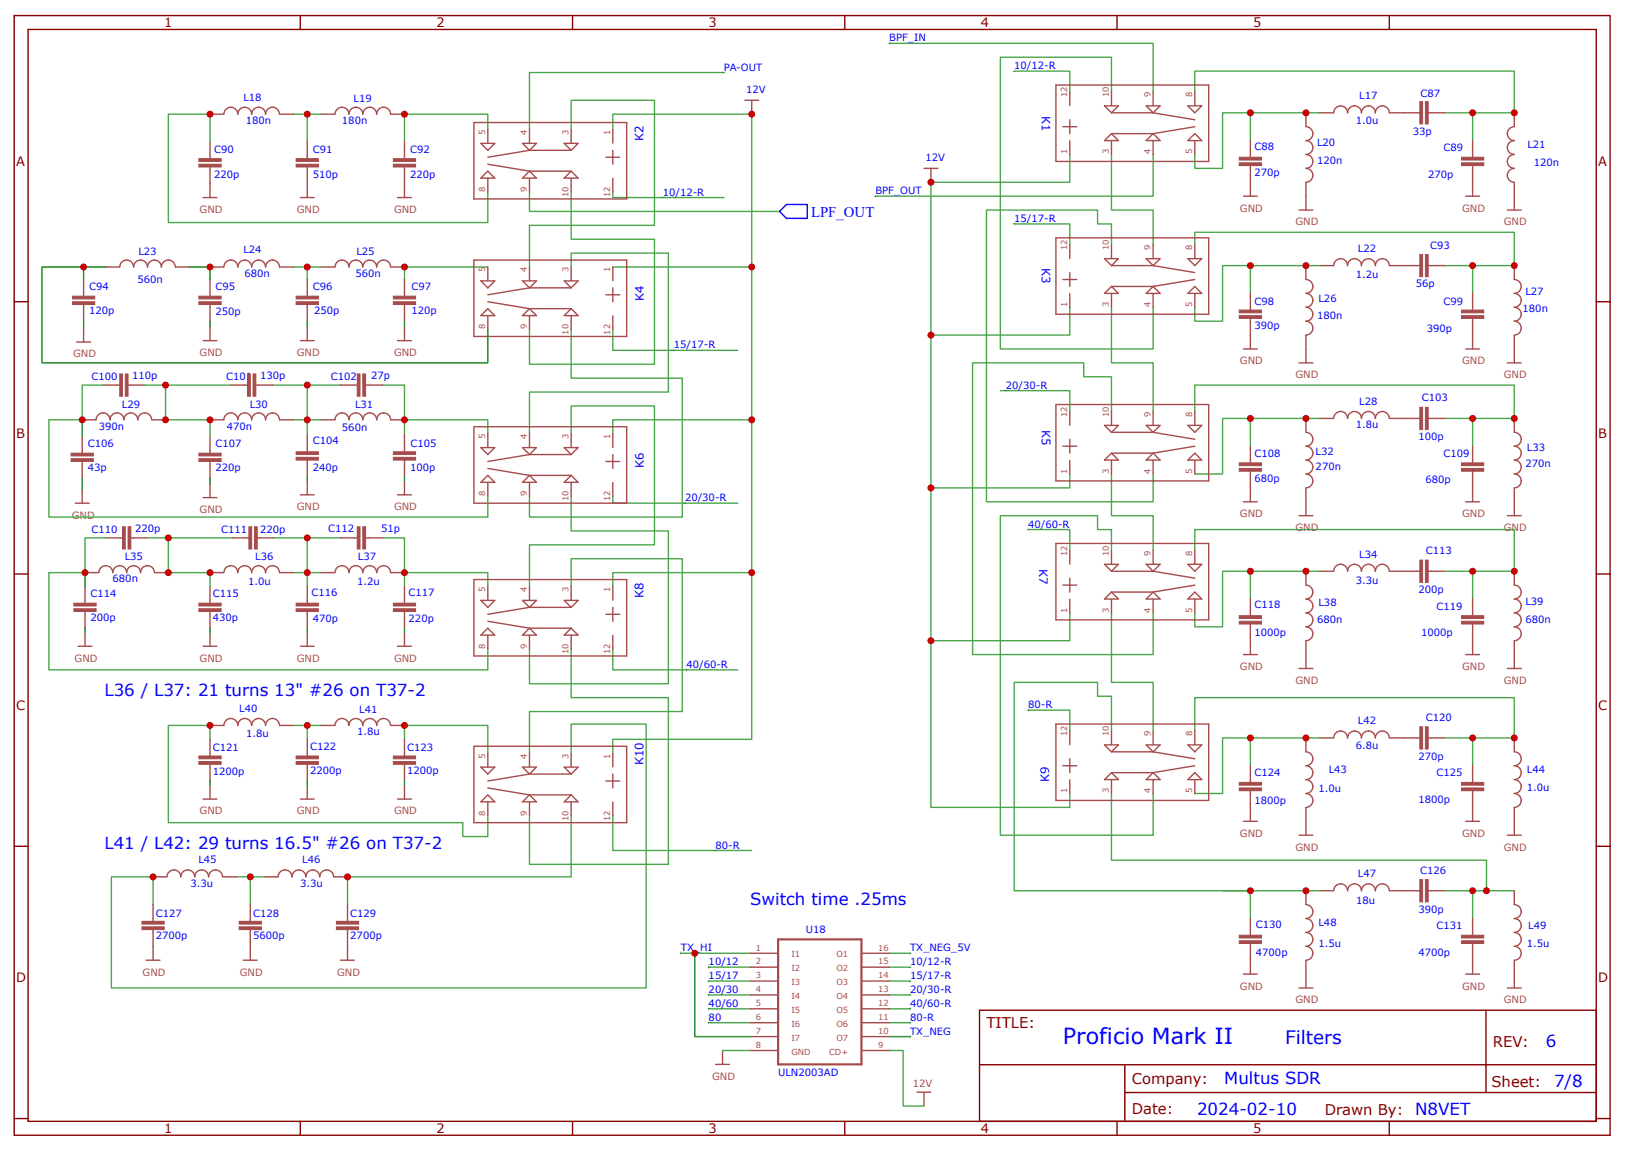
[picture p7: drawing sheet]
<svg xmlns="http://www.w3.org/2000/svg" width="297mm" height="210mm" viewBox="0 0 297 210" stroke-linecap="round" stroke-linejoin="round" font-family="sans-serif">
<g fill="none" stroke="#a54b4b" stroke-width=".25">
<path d="M134.9 18.2h2.5M136.2 18.2v2.5M191.2 15.4h27.7v13.8h-27.7zM193.8 16.7v2.4M200.1 19.2h2.5l-1.3 1.2zM201.3 16.7v2.4M207.6 19.2h2.5l-1.2 1.2zM208.9 16.7v2.4M215.1 19.2h2.6l-1.3 1.2zM216.4 16.7v2.4M36.8 35.8h2.5M38 25.7v3"/>
<path d="M38 30.2v5.6M38 20.7h2.5M40.6 20.7a1.26 1.26 0 0 1 1.2-1.3 1.26 1.26 0 0 1 1.3 1.3 1.26 1.26 0 0 1 1.2-1.3 1.26 1.26 0 0 1 1.3 1.3 1.26 1.26 0 0 1 1.2-1.3 1.26 1.26 0 0 1 1.3 1.3 1.26 1.26 0 0 1 1.3-1.3 1.26 1.26 0 0 1 1.2 1.3M50.7 20.7h2.4M54.4 35.8h2.5M55.6 25.7v3M55.6 30.2v5.6M58.2 20.7h2.4M60.7 20.7a1.26 1.26 0 0 1 1.2-1.3 1.26 1.26 0 0 1 1.3 1.3 1.26 1.26 0 0 1 1.3-1.3 1.26 1.26 0 0 1 1.2 1.3 1.26 1.26 0 0 1 1.3-1.3 1.26 1.26 0 0 1 1.2 1.3 1.26 1.26 0 0 1 1.3-1.3 1.26 1.26 0 0 1 1.2 1.3M70.8 20.7h2.5M72 35.8h2.5M73.3 25.7v3"/>
<path d="M73.3 30.2v5.6M85.8 22.2h27.7v13.8h-27.7zM87.1 26h2.5l-1.2 1.2zM88.4 23.4v2.5M88.4 32.3v2.5M88.4 31l1.2 1.3h-2.5zM88.4 29.7l7.5 1.3M94.6 26h2.6l-1.3 1.2zM95.9 23.4v2.5M95.9 32.3v2.5M95.9 27.2h7.5M95.9 27.2l-7.5 1.3"/>
<path d="M95.9 31l1.3 1.3h-2.6zM95.9 31h7.5M102.2 26h2.5l-1.3 1.2zM103.4 23.4v2.5M103.4 32.3v2.5M103.4 31l1.3 1.3h-2.5zM109.7 28.5h2.6M111 23.4v2.5M111 27.2v2.5M111 32.3v2.5M167.3 30.5h2.6M168.6 30.5v2.5"/>
<path d="M192.5 22.9h2.5M193.8 21.7v2.5M193.8 25.5v2.5M200.1 25.5l1.2-1.3 1.3 1.3zM201.3 25.5v2.5M201.3 24.2h7.6M201.3 20.4h7.6M207.6 25.5l1.3-1.3 1.2 1.3zM208.9 25.5v2.5M208.9 20.4l7.5 1.3M215.1 25.5l1.3-1.3 1.3 1.3zM216.4 25.5v2.5"/>
<path d="M216.4 22.9l-7.5 1.3M225.2 35.5h2.5M226.5 25.5v3M226.5 30v5.5M235.3 38h2.5M236.5 22.9a1.26 1.26 0 0 1 1.3 1.3 1.26 1.26 0 0 1-1.3 1.3 1.26 1.26 0 0 1 1.3 1.2 1.26 1.26 0 0 1-1.3 1.3 1.26 1.26 0 0 1 1.3 1.2 1.26 1.26 0 0 1-1.3 1.3 1.26 1.26 0 0 1 1.3 1.3 1.26 1.26 0 0 1-1.3 1.2M236.5 20.4v2.5M236.5 33v5M239 20.4h2.5M241.6 20.4a1.26 1.26 0 0 1 1.2-1.2 1.26 1.26 0 0 1 1.3 1.2 1.26 1.26 0 0 1 1.2-1.2 1.26 1.26 0 0 1 1.3 1.2 1.26 1.26 0 0 1 1.3-1.2 1.26 1.26 0 0 1 1.2 1.2 1.26 1.26 0 0 1 1.3-1.2 1.26 1.26 0 0 1 1.2 1.2M251.7 20.4h5.5M258.7 20.4h3"/>
<path d="M265.5 35.5h2.5M266.7 25.5v3M266.7 30v5.5M273 38h2.5M274.3 22.9a1.26 1.26 0 0 0-1.3 1.3 1.26 1.26 0 0 0 1.3 1.3 1.26 1.26 0 0 0-1.3 1.2 1.26 1.26 0 0 0 1.3 1.3 1.26 1.26 0 0 0-1.3 1.2 1.26 1.26 0 0 0 1.3 1.3 1.26 1.26 0 0 0-1.3 1.3 1.26 1.26 0 0 0 1.3 1.2M274.3 20.4v2.5M274.3 33v5M15.1 50.6v3M15.1 55.1v3.1M15.1 59.4v2.5M19.2 48.4h2.4M21.7 48.4a1.26 1.26 0 0 1 1.2-1.3 1.26 1.26 0 0 1 1.3 1.3 1.26 1.26 0 0 1 1.3-1.3 1.26 1.26 0 0 1 1.2 1.3 1.26 1.26 0 0 1 1.3-1.3 1.26 1.26 0 0 1 1.2 1.3 1.26 1.26 0 0 1 1.3-1.3 1.26 1.26 0 0 1 1.2 1.3"/>
<path d="M31.8 48.4h2.5M38 50.6v3M38 55.1v3.1M38 59.2v2.5M38 48.4h2.5M40.6 48.4a1.26 1.26 0 0 1 1.2-1.3 1.26 1.26 0 0 1 1.3 1.3 1.26 1.26 0 0 1 1.2-1.3 1.26 1.26 0 0 1 1.3 1.3 1.26 1.26 0 0 1 1.2-1.3 1.26 1.26 0 0 1 1.3 1.3 1.26 1.26 0 0 1 1.3-1.3 1.26 1.26 0 0 1 1.2 1.3M50.7 48.4h2.4M55.6 50.6v3M55.6 55.1v3.1M55.6 59.2v2.5M58.2 48.4h2.4M60.7 48.4a1.26 1.26 0 0 1 1.2-1.3 1.26 1.26 0 0 1 1.3 1.3 1.26 1.26 0 0 1 1.3-1.3 1.26 1.26 0 0 1 1.2 1.3 1.26 1.26 0 0 1 1.3-1.3 1.26 1.26 0 0 1 1.2 1.3 1.26 1.26 0 0 1 1.3-1.3 1.26 1.26 0 0 1 1.2 1.3"/>
<path d="M70.8 48.4h2.5M73.3 50.6v3M73.3 55.1v3.1M73.3 59.2v2.5M85.8 47.1h27.7v13.8h-27.7zM87.1 50.9h2.5l-1.2 1.2zM87.1 57.2l1.3-1.3 1.2 1.3zM88.4 48.4v2.4M88.4 57.2v2.5M88.4 54.6l7.5 1.3M94.6 50.9h2.6l-1.3 1.2zM94.6 57.2l1.3-1.3 1.3 1.3z"/>
<path d="M95.9 48.4v2.4M95.9 57.2v2.5M95.9 52.1h7.5M95.9 52.1l-7.5 1.3M95.9 55.9h7.5M102.2 50.9h2.5l-1.3 1.2zM102.2 57.2l1.2-1.3 1.3 1.3zM103.4 48.4v2.4M103.4 57.2v2.5M109.7 53.4h2.6M111 48.4v2.4M111 52.1v2.5"/>
<path d="M111 57.2v2.5M191.2 43.1h27.7v13.8h-27.7zM192.5 50.6h2.5M193.8 44.3v2.5M193.8 49.4v2.5M193.8 53.2v2.5M200.1 53.1l1.2-1.2 1.3 1.2zM200.1 46.8h2.5l-1.3 1.3zM201.3 44.3v2.5M201.3 53.2v2.5M201.3 48.1h7.6M201.3 51.9h7.6"/>
<path d="M207.6 46.8h2.5l-1.2 1.3zM208.9 44.3v2.5M208.9 53.2v2.5M208.9 51.9l1.2 1.2h-2.5zM208.9 48.1l7.5 1.3M215.1 53.1l1.3-1.2 1.3 1.2zM215.1 46.8h2.6l-1.3 1.3zM216.4 44.3v2.5M216.4 53.2v2.5M216.4 50.6l-7.5 1.3M226.5 53.1v3.1M226.5 57.7v5.5"/>
<path d="M236.5 50.6a1.26 1.26 0 0 1 1.3 1.3 1.26 1.26 0 0 1-1.3 1.2 1.26 1.26 0 0 1 1.3 1.3 1.26 1.26 0 0 1-1.3 1.3 1.26 1.26 0 0 1 1.3 1.2 1.26 1.26 0 0 1-1.3 1.3 1.26 1.26 0 0 1 1.3 1.2 1.26 1.26 0 0 1-1.3 1.3M236.5 48.1v2.5M239 48.1h2.5M241.6 48.1a1.26 1.26 0 0 1 1.2-1.3 1.26 1.26 0 0 1 1.3 1.3 1.26 1.26 0 0 1 1.2-1.3 1.26 1.26 0 0 1 1.3 1.3 1.26 1.26 0 0 1 1.3-1.3 1.26 1.26 0 0 1 1.2 1.3 1.26 1.26 0 0 1 1.3-1.3 1.26 1.26 0 0 1 1.2 1.3M251.7 48.1h5.5M258.7 48.1h3M266.7 53.1v3.1M266.7 57.7v5.5M274.3 50.6a1.26 1.26 0 0 1 1.2 1.3 1.26 1.26 0 0 1-1.2 1.2 1.26 1.26 0 0 1 1.2 1.3 1.26 1.26 0 0 1-1.2 1.3 1.26 1.26 0 0 1 1.2 1.2 1.26 1.26 0 0 1-1.2 1.3 1.26 1.26 0 0 1 1.2 1.2 1.26 1.26 0 0 1-1.2 1.3M274.3 48.1v2.5M13.9 61.9h2.5M14.9 76h2.5a1.26 1.26 0 0 1 1.3-1.2 1.26 1.26 0 0 1 1.2 1.2 1.26 1.26 0 0 1 1.3-1.2 1.26 1.26 0 0 1 1.2 1.2 1.26 1.26 0 0 1 1.3-1.2 1.26 1.26 0 0 1 1.3 1.2 1.26 1.26 0 0 1 1.2-1.2 1.26 1.26 0 0 1 1.3 1.2"/>
<path d="M14.9 79v3.1M18.7 69.7h3M23.2 69.7h3M27.5 76h2.5M36.8 61.7h2.5M38 79v3.1M38 76h2.5M40.6 76a1.26 1.26 0 0 1 1.2-1.2 1.26 1.26 0 0 1 1.3 1.2 1.26 1.26 0 0 1 1.2-1.2 1.26 1.26 0 0 1 1.3 1.2 1.26 1.26 0 0 1 1.2-1.2 1.26 1.26 0 0 1 1.3 1.2 1.26 1.26 0 0 1 1.3-1.2 1.26 1.26 0 0 1 1.2 1.2M41.8 69.7h3M46.3 69.7h3.1M50.7 76h2.4M54.4 61.7h2.5"/>
<path d="M55.6 78.8v3M58.2 76h2.4M60.7 76a1.26 1.26 0 0 1 1.2-1.2 1.26 1.26 0 0 1 1.3 1.2 1.26 1.26 0 0 1 1.3-1.2 1.26 1.26 0 0 1 1.2 1.2 1.26 1.26 0 0 1 1.3-1.2 1.26 1.26 0 0 1 1.2 1.2 1.26 1.26 0 0 1 1.3-1.2 1.26 1.26 0 0 1 1.2 1.2M61.7 69.7h3M66.2 69.7h3M70.8 76h2.5M72 61.7h2.5M73.3 78.8v3M85.8 77.3h27.7v13.8h-27.7zM88.4 78.5v2.5M95.9 78.5v2.5M103.4 78.5v2.5"/>
<path d="M111 78.5v2.5M191.2 73.3h27.7v13.8h-27.7zM193.8 74.5v2.5M193.8 79.5v2.6M200.1 77h2.5l-1.3 1.3zM201.3 74.5v2.5M201.3 78.3h7.6M207.6 77h2.5l-1.2 1.3zM208.9 74.5v2.5M208.9 78.3l7.5 1.2M215.1 77h2.6l-1.3 1.3zM216.4 74.5v2.5"/>
<path d="M225.2 63.2h2.5M235.3 65.7h2.5M236.5 78.3a1.26 1.26 0 0 1 1.3 1.3 1.26 1.26 0 0 1-1.3 1.2 1.26 1.26 0 0 1 1.3 1.3 1.26 1.26 0 0 1-1.3 1.2 1.26 1.26 0 0 1 1.3 1.3 1.26 1.26 0 0 1-1.3 1.2 1.26 1.26 0 0 1 1.3 1.3 1.26 1.26 0 0 1-1.3 1.3M236.5 60.7v5M236.5 75.8v2.5M239 75.8h2.5M241.6 75.8a1.26 1.26 0 0 1 1.2-1.3 1.26 1.26 0 0 1 1.3 1.3 1.26 1.26 0 0 1 1.2-1.3 1.26 1.26 0 0 1 1.3 1.3 1.26 1.26 0 0 1 1.3-1.3 1.26 1.26 0 0 1 1.2 1.3 1.26 1.26 0 0 1 1.3-1.3 1.26 1.26 0 0 1 1.2 1.3M251.7 75.8h5.5M258.7 75.8h3M265.5 63.2h2.5M273 65.7h2.5M274.3 78.3a1.26 1.26 0 0 1 1.2 1.3 1.26 1.26 0 0 1-1.2 1.2 1.26 1.26 0 0 1 1.2 1.3 1.26 1.26 0 0 1-1.2 1.2 1.26 1.26 0 0 1 1.2 1.3 1.26 1.26 0 0 1-1.2 1.2 1.26 1.26 0 0 1 1.2 1.3 1.26 1.26 0 0 1-1.2 1.3"/>
<path d="M274.3 60.7v5M274.3 75.8v2.5M13.6 91.1h2.5M14.9 83.6v3M14.9 88.6v2.5M19.2 97.4h3M23.7 97.4h3M36.8 90.1h2.5M38 83.6v3M38 87.6v2.5M42.1 97.4h3M46.6 97.4h3"/>
<path d="M54.4 89.6h2.5M55.6 83.3v3M55.6 87.1v2.5M61.7 97.4h3M66.2 97.4h3M72 89.6h2.5M73.3 83.3v3M73.3 87.1v2.5M87.1 81.1h2.5l-1.2 1.2zM87.1 87.3l1.3-1.2 1.2 1.2zM88.4 87.4v2.5M88.4 84.8l7.5 1.3"/>
<path d="M94.6 81.1h2.6l-1.3 1.2zM94.6 87.3l1.3-1.2 1.3 1.2zM95.9 87.4v2.5M95.9 82.3h7.5M95.9 82.3l-7.5 1.3M95.9 86.1h7.5M102.2 81.1h2.5l-1.3 1.2zM102.2 87.3l1.2-1.2 1.3 1.2zM103.4 87.4v2.5M109.7 83.6h2.6M111 82.3v2.5M111 87.4v2.5"/>
<path d="M191.2 98.4h27.7v13.9h-27.7zM192.5 80.8h2.5M193.8 83.4v2.4M193.8 99.7v2.5M200.1 83.3l1.2-1.2 1.3 1.2zM201.3 83.4v2.4M201.3 99.7v2.5M201.3 82.1h7.6M208.9 83.4v2.4M208.9 99.7v2.5M208.9 82.1l1.2 1.2h-2.5zM215.1 83.3l1.3-1.2 1.3 1.2z"/>
<path d="M216.4 83.4v2.4M216.4 99.7v2.5M216.4 80.8l-7.5 1.3M225.2 90.9h2.5M226.5 80.8v3M226.5 85.3v5.6M235.3 93.4h2.5M236.5 88.4v5M265.5 90.9h2.5M266.7 80.8v3M266.7 85.3v5.6M273 93.4h2.5"/>
<path d="M274.3 88.4v5M14.1 117h2.6M15.4 103.7h2.5M15.4 106.2v3M15.4 110.7v3.1M15.4 114.5v2.5M17.9 103.7a1.26 1.26 0 0 1 1.3-1.3 1.26 1.26 0 0 1 1.2 1.3 1.26 1.26 0 0 1 1.3-1.3 1.26 1.26 0 0 1 1.2 1.3 1.26 1.26 0 0 1 1.3-1.3 1.26 1.26 0 0 1 1.3 1.3 1.26 1.26 0 0 1 1.2-1.3 1.26 1.26 0 0 1 1.3 1.3M28 103.7h2.5M36.8 117h2.5M38 106.2v3M38 110.7v3.1M38 114.5v2.5"/>
<path d="M38 103.7h2.5M40.6 103.7a1.26 1.26 0 0 1 1.2-1.3 1.26 1.26 0 0 1 1.3 1.3 1.26 1.26 0 0 1 1.2-1.3 1.26 1.26 0 0 1 1.3 1.3 1.26 1.26 0 0 1 1.2-1.3 1.26 1.26 0 0 1 1.3 1.3 1.26 1.26 0 0 1 1.3-1.3 1.26 1.26 0 0 1 1.2 1.3M50.7 103.7h2.4M54.4 117h2.5M55.6 106.2v3M55.6 110.7v3.1M55.6 114.5v2.5M58.2 103.7h2.4M60.7 103.7a1.26 1.26 0 0 1 1.2-1.3 1.26 1.26 0 0 1 1.3 1.3 1.26 1.26 0 0 1 1.3-1.3 1.26 1.26 0 0 1 1.2 1.3 1.26 1.26 0 0 1 1.3-1.3 1.26 1.26 0 0 1 1.2 1.3 1.26 1.26 0 0 1 1.3-1.3 1.26 1.26 0 0 1 1.2 1.3M70.8 103.7h2.5M72 117h2.5M73.3 106.2v3"/>
<path d="M73.3 110.7v3.1M73.3 114.5v2.5M85.8 105h27.7v13.8h-27.7zM87.1 108.7h2.5l-1.2 1.3zM88.4 106.2v2.5M88.4 115.1v2.4M88.4 113.8l1.2 1.2h-2.5zM88.4 112.5l7.5 1.3M94.6 108.7h2.6l-1.3 1.3zM94.6 115l1.3-1.2 1.3 1.2zM95.9 106.2v2.5M95.9 115.1v2.4"/>
<path d="M95.9 110h7.5M95.9 110l-7.5 1.2M95.9 113.8h7.5M102.2 108.7h2.5l-1.3 1.3zM103.4 106.2v2.5M103.4 115.1v2.4M103.4 113.8l1.3 1.2h-2.5zM109.7 111.2h2.6M111 106.2v2.5M111 110v2.5M111 115.1v2.4M192.5 106h2.5"/>
<path d="M193.8 104.7v2.5M193.8 108.5v2.5M200.1 108.5l1.2-1.3 1.3 1.3zM200.1 102.2h2.5l-1.3 1.3zM201.3 108.5v2.5M201.3 103.5h7.6M201.3 107.2h7.6M207.6 102.2h2.5l-1.2 1.3zM208.9 108.5v2.5M208.9 107.2l1.2 1.3h-2.5zM208.9 103.5l7.5 1.2M215.1 108.5l1.3-1.3 1.3 1.3z"/>
<path d="M215.1 102.2h2.6l-1.3 1.3zM216.4 108.5v2.5M216.4 106l-7.5 1.2M225.2 118.5h2.5M226.5 108.5v3M226.5 113v5.5M236.5 106a1.26 1.26 0 0 1 1.3 1.2 1.26 1.26 0 0 1-1.3 1.3 1.26 1.26 0 0 1 1.3 1.2 1.26 1.26 0 0 1-1.3 1.3 1.26 1.26 0 0 1 1.3 1.3 1.26 1.26 0 0 1-1.3 1.2 1.26 1.26 0 0 1 1.3 1.3 1.26 1.26 0 0 1-1.3 1.2M236.5 103.5v2.4M236.5 116.1v5M239 103.5h2.5M241.6 103.5a1.26 1.26 0 0 1 1.2-1.3 1.26 1.26 0 0 1 1.3 1.3 1.26 1.26 0 0 1 1.2-1.3 1.26 1.26 0 0 1 1.3 1.3 1.26 1.26 0 0 1 1.3-1.3 1.26 1.26 0 0 1 1.2 1.3 1.26 1.26 0 0 1 1.3-1.3 1.26 1.26 0 0 1 1.2 1.3M251.7 103.5h5.5"/>
<path d="M258.7 103.5h3M265.5 118.5h2.5M266.7 108.5v3M266.7 113v5.5M274.3 106a1.26 1.26 0 0 1 1.2 1.2 1.26 1.26 0 0 1-1.2 1.3 1.26 1.26 0 0 1 1.2 1.2 1.26 1.26 0 0 1-1.2 1.3 1.26 1.26 0 0 1 1.2 1.3 1.26 1.26 0 0 1-1.2 1.2 1.26 1.26 0 0 1 1.2 1.3 1.26 1.26 0 0 1-1.2 1.2M274.3 103.5v2.4M274.3 116.1v5M38 133.9v3M38 138.4v3M38 131.4h2.5M40.6 131.4a1.26 1.26 0 0 1 1.2-1.3 1.26 1.26 0 0 1 1.3 1.3 1.26 1.26 0 0 1 1.2-1.3 1.26 1.26 0 0 1 1.3 1.3 1.26 1.26 0 0 1 1.2-1.3 1.26 1.26 0 0 1 1.3 1.3 1.26 1.26 0 0 1 1.3-1.3 1.26 1.26 0 0 1 1.2 1.3M50.7 131.4h2.4"/>
<path d="M55.6 133.9v3M55.6 138.4v3M58.2 131.4h2.4M60.7 131.4a1.26 1.26 0 0 1 1.2-1.3 1.26 1.26 0 0 1 1.3 1.3 1.26 1.26 0 0 1 1.3-1.3 1.26 1.26 0 0 1 1.2 1.3 1.26 1.26 0 0 1 1.3-1.3 1.26 1.26 0 0 1 1.2 1.3 1.26 1.26 0 0 1 1.3-1.3 1.26 1.26 0 0 1 1.2 1.3M70.8 131.4h2.5M73.3 133.9v3M73.3 138.4v3M85.8 135.1h27.7v13.9h-27.7zM87.1 138.9h2.5l-1.2 1.3zM88.4 136.4v2.5M94.6 138.9h2.6l-1.3 1.3zM95.9 136.4v2.5"/>
<path d="M102.2 138.9h2.5l-1.3 1.3zM103.4 136.4v2.5M111 136.4v2.5M191.2 131.1h27.7v13.9h-27.7zM192.5 138.7h2.5M193.8 132.4v2.5M193.8 137.4v2.5M200.1 134.9h2.5l-1.3 1.3zM201.3 132.4v2.5M201.3 139.9h7.6M201.3 136.2h7.6M207.6 134.9h2.5l-1.2 1.3z"/>
<path d="M208.9 132.4v2.5M208.9 139.9l1.2 1.3h-2.5zM208.9 136.2l7.5 1.2M215.1 134.9h2.6l-1.3 1.3zM216.4 132.4v2.5M216.4 138.7l-7.5 1.2M226.5 138.7v3M235.3 121.1h2.5M236.5 136.2a1.26 1.26 0 0 1 1.3 1.2 1.26 1.26 0 0 1-1.3 1.3 1.26 1.26 0 0 1 1.3 1.2 1.26 1.26 0 0 1-1.3 1.3 1.26 1.26 0 0 1 1.3 1.2 1.26 1.26 0 0 1-1.3 1.3 1.26 1.26 0 0 1 1.3 1.3 1.26 1.26 0 0 1-1.3 1.2M236.5 133.6v2.5M239 133.6h2.5M241.6 133.6a1.26 1.26 0 0 1 1.2-1.2 1.26 1.26 0 0 1 1.3 1.2 1.26 1.26 0 0 1 1.2-1.2 1.26 1.26 0 0 1 1.3 1.2 1.26 1.26 0 0 1 1.3-1.2 1.26 1.26 0 0 1 1.2 1.2 1.26 1.26 0 0 1 1.3-1.2 1.26 1.26 0 0 1 1.2 1.2"/>
<path d="M251.7 133.6h5.5M258.7 133.6h3M266.7 138.7v3M273 121.1h2.5M274.3 136.2a1.26 1.26 0 0 1 1.2 1.2 1.26 1.26 0 0 1-1.2 1.3 1.26 1.26 0 0 1 1.2 1.2 1.26 1.26 0 0 1-1.2 1.3 1.26 1.26 0 0 1 1.2 1.2 1.26 1.26 0 0 1-1.2 1.3 1.26 1.26 0 0 1 1.2 1.3 1.26 1.26 0 0 1-1.2 1.2M274.3 133.6v2.5M27.7 158.8h2.5M30.2 158.8a1.26 1.26 0 0 1 1.3-1.3 1.26 1.26 0 0 1 1.3 1.3 1.26 1.26 0 0 1 1.2-1.3 1.26 1.26 0 0 1 1.3 1.3 1.26 1.26 0 0 1 1.2-1.3 1.26 1.26 0 0 1 1.3 1.3 1.26 1.26 0 0 1 1.2-1.3 1.26 1.26 0 0 1 1.3 1.3M36.8 144.7h2.5M38 142.2v2.5M40.3 158.8h2.5M47.8 158.8h2.5"/>
<path d="M54.4 144.7h2.5M55.6 142.2v2.5M62.9 158.8h-2.5a1.26 1.26 0 0 0-1.2-1.3 1.26 1.26 0 0 0-1.3 1.3 1.26 1.26 0 0 0-1.2-1.3 1.26 1.26 0 0 0-1.3 1.3 1.26 1.26 0 0 0-1.3-1.3 1.26 1.26 0 0 0-1.2 1.3 1.26 1.26 0 0 0-1.3-1.3 1.26 1.26 0 0 0-1.2 1.3M72 144.7h2.5M73.3 142.2v2.5M88.4 145.3v2.4M88.4 144l1.2 1.2h-2.5zM88.4 142.7l7.5 1.3M94.6 145.2l1.3-1.2 1.3 1.2zM95.9 145.3v2.4M95.9 140.2h7.5M95.9 140.2l-7.5 1.2"/>
<path d="M95.9 144h7.5M103.4 145.3v2.4M103.4 144l1.3 1.2h-2.5zM109.7 141.4h2.6M111 140.2v2.5M111 145.3v2.4M193.8 141.2v2.5M200.1 141.2l1.2-1.3 1.3 1.3zM201.3 141.2v2.5M208.9 141.2v2.5M215.1 141.2l1.3-1.3 1.3 1.3zM216.4 141.2v2.5"/>
<path d="M225.2 148.7h2.5M226.5 143.2v5.5M235.3 151.3h2.5M236.5 146.3v5M265.5 148.7h2.5M266.7 143.2v5.5M273 151.3h2.5M274.3 146.3v5M26.5 173.9h2.5M27.7 163.8v3M27.7 168.4v5.5M44.1 173.9h2.5"/>
<path d="M45.3 163.8v3M45.3 168.4v5.5M61.7 173.9h2.5M62.9 163.8v3M62.9 168.4v5.5M135.9 172.6h5M135.9 175.1h5M135.9 177.7h5M156.1 172.6h5M156.1 175.1h5M156.1 177.7h5M225.2 176.4h2.5"/>
<path d="M226.5 166.3v3.1M226.5 170.9v5.5M235.3 178.9h2.5M236.5 163.8a1.26 1.26 0 0 1 1.3 1.3 1.26 1.26 0 0 1-1.3 1.2 1.26 1.26 0 0 1 1.3 1.3 1.26 1.26 0 0 1-1.3 1.3 1.26 1.26 0 0 1 1.3 1.2 1.26 1.26 0 0 1-1.3 1.3 1.26 1.26 0 0 1 1.3 1.2 1.26 1.26 0 0 1-1.3 1.3M236.5 161.3v2.5M236.5 173.9v5M239 161.3h2.5M241.6 161.3a1.26 1.26 0 0 1 1.2-1.2 1.26 1.26 0 0 1 1.3 1.2 1.26 1.26 0 0 1 1.2-1.2 1.26 1.26 0 0 1 1.3 1.2 1.26 1.26 0 0 1 1.3-1.2 1.26 1.26 0 0 1 1.2 1.2 1.26 1.26 0 0 1 1.3-1.2 1.26 1.26 0 0 1 1.2 1.2M251.7 161.3h5.5M258.7 161.3h3M265.5 176.4h2.5M266.7 166.3v3.1"/>
<path d="M266.7 170.9v5.5M273 178.9h2.5M274.3 163.8a1.26 1.26 0 0 1 1.2 1.3 1.26 1.26 0 0 1-1.2 1.2 1.26 1.26 0 0 1 1.2 1.3 1.26 1.26 0 0 1-1.2 1.3 1.26 1.26 0 0 1 1.2 1.2 1.26 1.26 0 0 1-1.2 1.3 1.26 1.26 0 0 1 1.2 1.2 1.26 1.26 0 0 1-1.2 1.3M274.3 161.3v2.5M274.3 173.9v5M129.6 192.8h2.5M130.9 190.2v2.6M135.9 190.2h5M135.9 180.2h5M135.9 182.7h5M135.9 185.2h5M135.9 187.7h5"/>
<path d="M156.1 190.2h5M156.1 180.2h5M156.1 182.7h5M156.1 185.2h5M156.1 187.7h5M166.1 197.8h2.5M167.3 197.8v2.5"/>
</g>
<g fill="none" stroke="#4ba54b" stroke-width=".25">
<path d="M131.1 13.1h-35.2v10.3M161.1 7.9h47.8v8.8M183.7 12.9h10.1v3.8M201.3 16.7v-6.3h-20.1v52.8h27.7v-7.5M216.4 16.7v-3.8h57.9v7.5h-12.6M38 25.7v-5h-7.5v19.6h57.9v-5.5M53.1 20.7h5.1M55.6 20.7v5M88.4 23.4v-2.7h-15.1v5M95.9 34.8v3.5h45.3M103.4 23.4v-5.2h15.1v22.6h-22.6v7.6M103.4 34.8v8.5h15.1v22.7h-22.6v-6.3"/>
<path d="M111 23.4v-2.7h25.2v83M111 34.8v1h20.1M193.8 28v5h-25.2v113.2h25.2v-2.5M201.3 28v10h7.6v6.3M208.9 28v7.5h-50.4M226.5 20.4h-5.1v10.1h-5v-2.5M239 20.4h-12.5v5.1M266.7 20.4v5.1M53.1 48.4h5.1M55.6 48.4v2.2M88.4 48.4h-15.1v2.2M103.4 48.4v-2.6h17.7v25.2h-25.2v7.5"/>
<path d="M103.4 59.7v8.8h20.2v25.1h-27.7v-3.7M111 59.7v3.7h22.6M111 48.4h25.2M183.7 40.6h10.1v3.7M193.8 55.7v5h-25.2M201.3 55.7v10h7.6v8.8M201.3 44.3v-3.7h-2.5v-2.6h-20.1v52.9h30.2v-5.1M216.4 44.3v-2.2h57.9v6h-12.6M226.5 48.1h-5.1v10.1h-5v-2.5M239 48.1h-12.5v5M266.7 48.1v5M18.7 69.7h-3.8v6.3h-6v17.6h79.5v-3.7"/>
<path d="M26.2 69.7h3.8v6.3h8v3M30 69.7h11.8M49.4 69.7h12.3M53.1 76h5.1M55.6 69.7v9.1M69.2 69.7h4.1v6.3M88.4 78.5v-2.5h-15.1v2.8M103.4 78.5v-5h15.1v25.2h-22.6v7.5M136.2 76h-25.2v2.5M181.2 70.7h12.6v3.8M201.3 74.5v-6.3h-5v-2.5h-20.1v52.8h32.7v-7.5M216.4 74.5v-4.8h57.9v6.1h-12.6"/>
<path d="M226.5 75.8h-5.1v10h-5M239 75.8h-12.5v5M266.7 75.8v5M19.2 97.4h-3.8v6.3h-6.5v17.6h79.5v-3.8M26.7 97.4h3.8v6.3h7.5v2.5M30.5 97.4h11.6M49.6 97.4h12.1M55.6 97.4v8.8M69.2 97.4h4.1v6.3M103.4 89.9v6.3h17.7v27.6h-25.2v-6.3M111 89.9v1.2h22.6M186.2 95.9h7.6v3.8"/>
<path d="M193.8 85.8v2.6h-25.2M201.3 85.8v7.6h7.6v6.3M201.3 99.7v-3.8h-2.5v-2.5h-17.6v57.9h27.7v-7.6M216.4 99.7v-3.8h57.9v7.6h-12.6M53.1 103.7h5.1M73.3 106.2v-2.5h15.1v2.5M103.4 106.2v-5h20.2v27.7h-27.7v7.5M103.4 117.5v8.8h17.7v30.2h-25.2v-8.8M111 106.2v-2.5h25.2v30.2h-25.2v2.5M111 117.5v3.8h22.6M193.8 111v5h-25.2M201.3 111v12.6h7.6v8.8"/>
<path d="M226.5 103.5h-5.1v10h-5v-2.5M239 103.5h-12.5v5M266.7 103.5v5M38 133.9v-2.5h-7.5v17.6h53.3v2.5h4.6v-3.8M53.1 131.4h5.1M55.6 131.4v2.5M73.3 133.9v-2.5h15.1v5M103.4 136.4v-5.3h13.6v47.8h-96.8v-20.1h7.5v5M186.2 128.6h7.6v3.8M201.3 132.4v-6.3h-2.5v-2.5h-15.1v37.7h42.8h-5.1M216.4 132.4v-6.1h57.9v7.3h-12.6M226.5 133.6h-5.1v10.1h-5"/>
<path d="M239 133.6h-12.5v5.1M266.7 133.6v5.1M42.8 158.8h5M45.3 158.8v5M103.4 147.7v11.1h-40.5v5M111 147.7v6.3h25.2M201.3 143.7v12.1h67.9v5.5M123.3 172.6h12.6M128.4 175.1h7.5M128.4 177.7h7.5M161.1 172.6h3.7M161.1 175.1h3.7"/>
<path d="M161.1 177.7h3.7M239 161.3h-12.5v5M261.7 161.3h12.6M266.7 161.3v5M128.4 180.2h7.5M128.4 182.7h7.5M128.4 185.2h7.5M130.9 190.2h5M161.1 190.2h2.5v10.1h3.7M161.1 180.2h3.7M161.1 182.7h3.7M161.1 185.2h3.7"/>
</g>
<g fill="#000">
<path d="M131.1 12.9v.5zM130.9 13.1h.5z"/>
<path d="M161.1 7.6v.5zM160.8 7.9h.5z"/>
<path d="M183.7 12.6v.5zM183.4 12.9h.6z"/>
<path d="M120.1 35.5v.5zM119.8 35.8h.5z"/>
<path d="M158.5 35.3v.5zM158.3 35.5h.5z"/>
<path d="M183.7 40.3v.5zM183.4 40.6h.6z"/>
<path d="M122.1 63.2v.5zM121.8 63.4h.5z"/>
<path d="M182.2 70.5v.5zM181.9 70.7h.5z"/>
<path d="M124.1 90.9v.5zM123.8 91.1h.5z"/>
<path d="M186.2 95.7v.5zM186 95.9h.5z"/>
<path d="M124.3 121.1v.5zM124.1 121.3h.5z"/>
<path d="M186.2 128.4v.5zM186 128.6h.5z"/>
<path d="M129.6 153.8v.5zM129.4 154h.5z"/>
<path d="M123.3 172.4v.5zM123.1 172.6h.5z"/>
<path d="M128.4 174.9v.5zM128.1 175.1h.5z"/>
<path d="M128.4 177.4v.5zM128.1 177.7h.5z"/>
<path d="M128.4 179.9v.5zM128.1 180.2h.5z"/>
<path d="M164.8 172.4v.5zM164.6 172.6h.5z"/>
<path d="M164.8 174.9v.5zM164.6 175.1h.5z"/>
<path d="M164.8 177.4v.5zM164.6 177.7h.5z"/>
<path d="M164.8 179.9v.5zM164.6 180.2h.5z"/>
<path d="M128.4 182.4v.5zM128.1 182.7h.5z"/>
<path d="M128.4 185v.5zM128.1 185.2h.5z"/>
<path d="M164.8 182.4v.5zM164.6 182.7h.5z"/>
<path d="M164.8 185v.5zM164.6 185.2h.5z"/>
<path d="M164.8 187.5v.5zM164.6 187.7h.5z"/>
</g>
<g fill="none" stroke="#800" stroke-width=".25">
<path d="M2.6 2.8h289v202.8h-289zM5.1 5.3h284v197.8h-284zM54.4 2.8v2.5M103.7 2.8v2.5M153 2.8v2.5M202.3 2.8v2.5M251.6 2.8v2.5M2.6 54.6h2.5M289.1 54.6h2.5M2.6 104h2.5M289.1 104h2.5M2.6 153.3h2.5"/>
<path d="M289.1 153.3h2.5M177.4 182.9h111.7v20.2h-111.7zM177.4 192.8h111.6M203.7 197.9h85.3M203.7 192.8v10.1M269.1 183v14.9M2.6 202.6h2.5M54.4 203.1v2.5M103.7 203.1v2.5M153 203.1v2.5M202.3 203.1v2.5M251.6 203.1v2.5"/>
<path d="M289.1 202.6h2.5"/>
</g>
<g fill="#a54b4b" stroke="#a54b4b" stroke-width=".18">
<path d="M71.2 29.7h4.1v.5h-4.1z"/>
<path d="M71.2 28.7h4.1v.5h-4.1z"/>
<path d="M53.6 29.7h4.1v.5h-4.1z"/>
<path d="M53.6 28.7h4.1v.5h-4.1z"/>
<path d="M71.2 54.6h4.1v.5h-4.1z"/>
<path d="M71.2 53.6h4.1v.5h-4.1z"/>
<path d="M53.6 54.6h4.1v.5h-4.1z"/>
<path d="M53.6 53.6h4.1v.5h-4.1z"/>
<path d="M36 54.6h4v.5h-4z"/>
<path d="M36 53.6h4v.5h-4z"/>
<path d="M71.2 82.8h4.1v.5h-4.1z"/>
<path d="M71.2 81.8h4.1v.5h-4.1z"/>
<path d="M53.6 82.8h4.1v.5h-4.1z"/>
<path d="M53.6 81.8h4.1v.5h-4.1z"/>
<path d="M36 83.1h4v.5h-4z"/>
<path d="M36 82.1h4v.5h-4z"/>
<path d="M71.2 110.2h4.1v.5h-4.1z"/>
<path d="M71.2 109.2h4.1v.5h-4.1z"/>
<path d="M53.6 110.2h4.1v.5h-4.1z"/>
<path d="M53.6 109.2h4.1v.5h-4.1z"/>
<path d="M36 110.2h4v.5h-4z"/>
<path d="M36 109.2h4v.5h-4z"/>
<path d="M71.2 137.9h4.1v.5h-4.1z"/>
<path d="M71.2 136.9h4.1v.5h-4.1z"/>
<path d="M53.6 137.9h4.1v.5h-4.1z"/>
<path d="M53.6 136.9h4.1v.5h-4.1z"/>
<path d="M36 137.9h4v.5h-4z"/>
<path d="M36 136.9h4v.5h-4z"/>
<path d="M60.9 167.9h4.1v.5h-4.1z"/>
<path d="M60.9 166.8h4.1v.6h-4.1z"/>
<path d="M43.3 167.9h4v.5h-4z"/>
<path d="M43.3 166.8h4v.6h-4z"/>
<path d="M25.7 167.9h4v.5h-4z"/>
<path d="M25.7 166.8h4v.6h-4z"/>
<path d="M264.7 29.5h4v.5h-4z"/>
<path d="M264.7 28.5h4v.5h-4z"/>
<path d="M224.5 57.2h4v.5h-4z"/>
<path d="M224.5 56.2h4v.5h-4z"/>
<path d="M258.2 46.1h.5v4h-.5z"/>
<path d="M257.2 46.1h.5v4h-.5z"/>
<path d="M224.5 84.8h4v.5h-4z"/>
<path d="M224.5 83.8h4v.5h-4z"/>
<path d="M264.7 84.8h4v.5h-4z"/>
<path d="M264.7 83.8h4v.5h-4z"/>
<path d="M258.2 73.8h.5v4h-.5z"/>
<path d="M257.2 73.8h.5v4h-.5z"/>
<path d="M224.5 112.5h4v.5h-4z"/>
<path d="M224.5 111.5h4v.5h-4z"/>
<path d="M258.2 101.4h.5v4.1h-.5z"/>
<path d="M257.2 101.4h.5v4.1h-.5z"/>
<path d="M258.2 131.6h.5v4.1h-.5z"/>
<path d="M257.2 131.6h.5v4.1h-.5z"/>
<path d="M224.5 170.4h4v.5h-4z"/>
<path d="M224.5 169.4h4v.5h-4z"/>
<path d="M258.2 159.3h.5v4h-.5z"/>
<path d="M257.2 159.3h.5v4h-.5z"/>
<path d="M264.7 57.2h4v.5h-4z"/>
<path d="M264.7 56.2h4v.5h-4z"/>
<path d="M264.7 112.5h4v.5h-4z"/>
<path d="M264.7 111.5h4v.5h-4z"/>
<path d="M264.7 142.7h4v.5h-4z"/>
<path d="M264.7 141.7h4v.5h-4z"/>
<path d="M264.7 170.4h4v.5h-4z"/>
<path d="M264.7 169.4h4v.5h-4z"/>
<path d="M224.5 142.7h4v.5h-4z"/>
<path d="M224.5 141.7h4v.5h-4z"/>
<path d="M224.5 29.5h4v.5h-4z"/>
<path d="M224.5 28.5h4v.5h-4z"/>
<path d="M258.2 18.4h.5v4h-.5z"/>
<path d="M257.2 18.4h.5v4h-.5z"/>
<path d="M36 29.7h4v.5h-4z"/>
<path d="M36 28.7h4v.5h-4z"/>
<path d="M45.8 67.7h.5v4.1h-.5z"/>
<path d="M44.8 67.7h.5v4.1h-.5z"/>
<path d="M65.7 67.7h.5v4.1h-.5z"/>
<path d="M64.7 67.7h.5v4.1h-.5z"/>
<path d="M46.1 95.4h.5v4h-.5z"/>
<path d="M45.1 95.4h.5v4h-.5z"/>
<path d="M65.7 95.4h.5v4h-.5z"/>
<path d="M64.7 95.4h.5v4h-.5z"/>
<path d="M22.7 67.7h.5v4.1h-.5z"/>
<path d="M21.7 67.7h.5v4.1h-.5z"/>
<path d="M12.9 83.1h4v.5h-4z"/>
<path d="M12.9 82.1h4v.5h-4z"/>
<path d="M23.2 95.4h.5v4h-.5z"/>
<path d="M22.2 95.4h.5v4h-.5z"/>
<path d="M13.4 110.2h4v.5h-4z"/>
<path d="M13.4 109.2h4v.5h-4z"/>
<path d="M13.1 54.6h4.1v.5h-4.1z"/>
<path d="M13.1 53.6h4.1v.5h-4.1z"/>
</g>
<path d="M140.9 170.1h15.1v22.7h-15.1z" fill="none" stroke="#a54b4b" stroke-width=".4"/>
<path d="M141.2 38.3l1.2-1.3h3.8v2.5h-3.8z" fill="none" stroke="#00f" stroke-width=".25"/>
<g fill="none" stroke="#080" stroke-width=".25">
<path d="M15.1 48.4h-7.5v17.3h80.8v-6M15.1 58.2v1.2M19.2 48.4h-4.1v2.2M34.3 48.4h3.7v2.2M38 58.2v1M55.6 58.2v1M73.3 58.2v1M14.9 76v3M14.9 86.6v2M38 86.6v1M55.6 86.3v.8M73.3 86.3v.8"/>
<path d="M15.4 103.7v2.5M15.4 113.8v.7M38 113.8v.7M55.6 113.8v.7M73.3 113.8v.7M38 141.4v.8M55.6 141.4v.8M73.3 141.4v.8M125.8 172.6v15.1h10.1M161.1 187.7h3.7"/>
</g>
<g fill="#c00">
<circle cx="55.6" cy="20.7" r=".63"/>
<circle cx="168.6" cy="33" r=".63"/>
<circle cx="168.6" cy="60.7" r=".63"/>
<circle cx="168.6" cy="88.4" r=".63"/>
<circle cx="168.6" cy="116" r=".63"/>
<circle cx="136.2" cy="103.7" r=".63"/>
<circle cx="136.2" cy="76" r=".63"/>
<circle cx="136.2" cy="48.4" r=".63"/>
<circle cx="136.2" cy="20.7" r=".63"/>
<circle cx="38" cy="20.7" r=".63"/>
<circle cx="55.6" cy="48.4" r=".63"/>
<circle cx="55.6" cy="103.7" r=".63"/>
<circle cx="55.6" cy="131.4" r=".63"/>
<circle cx="38" cy="131.4" r=".63"/>
<circle cx="45.3" cy="158.8" r=".63"/>
<circle cx="62.9" cy="158.8" r=".63"/>
<circle cx="226.5" cy="20.4" r=".63"/>
<circle cx="236.5" cy="20.4" r=".63"/>
<circle cx="266.7" cy="20.4" r=".63"/>
<circle cx="274.3" cy="20.4" r=".63"/>
<circle cx="236.5" cy="48.1" r=".63"/>
<circle cx="226.5" cy="48.1" r=".63"/>
<circle cx="266.7" cy="48.1" r=".63"/>
<circle cx="274.3" cy="48.1" r=".63"/>
<circle cx="226.5" cy="75.8" r=".63"/>
<circle cx="236.5" cy="75.8" r=".63"/>
<circle cx="266.7" cy="75.8" r=".63"/>
<circle cx="274.3" cy="75.8" r=".63"/>
<circle cx="226.5" cy="103.5" r=".63"/>
<circle cx="236.5" cy="103.5" r=".63"/>
<circle cx="266.7" cy="103.5" r=".63"/>
<circle cx="274.3" cy="103.5" r=".63"/>
<circle cx="226.5" cy="133.6" r=".63"/>
<circle cx="236.5" cy="133.6" r=".63"/>
<circle cx="266.7" cy="133.6" r=".63"/>
<circle cx="274.3" cy="133.6" r=".63"/>
<circle cx="226.5" cy="161.3" r=".63"/>
<circle cx="236.5" cy="161.3" r=".63"/>
<circle cx="266.7" cy="161.3" r=".63"/>
<circle cx="269.2" cy="161.3" r=".63"/>
<circle cx="73.3" cy="103.7" r=".63"/>
<circle cx="55.6" cy="76" r=".63"/>
<circle cx="55.6" cy="69.7" r=".63"/>
<circle cx="38" cy="76" r=".63"/>
<circle cx="38" cy="103.7" r=".63"/>
<circle cx="73.3" cy="20.7" r=".63"/>
<circle cx="73.3" cy="48.4" r=".63"/>
<circle cx="73.3" cy="131.4" r=".63"/>
<circle cx="27.7" cy="158.8" r=".63"/>
<circle cx="73.3" cy="76" r=".63"/>
<circle cx="125.8" cy="172.6" r=".63"/>
<circle cx="30" cy="76" r=".63"/>
<circle cx="14.9" cy="76" r=".63"/>
<circle cx="30.5" cy="103.7" r=".63"/>
<circle cx="15.4" cy="103.7" r=".63"/>
<circle cx="30" cy="69.7" r=".63"/>
<circle cx="30.5" cy="97.4" r=".63"/>
<circle cx="55.6" cy="97.4" r=".63"/>
<circle cx="38" cy="48.4" r=".63"/>
<circle cx="15.1" cy="48.4" r=".63"/>
</g>
<text font-size="4" fill="#00f" x="192.5" y="189">Proficio Mark II</text>
<text font-size="3.4" fill="#00f" x="232.8" y="189">Filters</text>
<g font-size="3" fill="#00f">
<text x="18.9" y="126.1">L36 / L37: 21 turns 13&quot; #26 on T37-2</text>
<text x="18.9" y="153.8">L41 / L42: 29 turns 16.5&quot; #26 on T37-2</text>
<text x="135.9" y="163.8">Switch time .25ms</text>
<text x="280" y="189.6">6</text>
<text x="221.8" y="196.4">Multus SDR</text>
<text x="281.5" y="196.9">7/8</text>
<text x="216.8" y="201.9">2024-02-10</text>
<text x="256.3" y="201.9">N8VET</text>
</g>
<text font-size="2.7" fill="#00f" x="146.9" y="39.2">LPF_OUT</text>
<g font-size="2.7" fill="#800">
<text x="178.7" y="186.2">TITLE:</text>
<text x="270.4" y="189.6">REV:</text>
<text x="205" y="196.3">Company:</text>
<text x="270.1" y="196.8">Sheet:</text>
<text x="205" y="201.8">Date:</text>
<text x="240" y="201.9">Drawn By:</text>
</g>
<g font-size="2.3" fill="#800">
<text x="29.7" y="5">1</text>
<text x="79" y="5">2</text>
<text x="128.4" y="5">3</text>
<text x="177.7" y="5">4</text>
<text x="227" y="5">5</text>
<text x="2.9" y="30">A</text>
<text x="289.5" y="30">A</text>
<text x="2.9" y="79.3">B</text>
<text x="289.5" y="79.3">B</text>
<text x="2.9" y="128.6">C</text>
<text x="289.5" y="128.6">C</text>
<text x="2.9" y="177.9">D</text>
<text x="289.5" y="177.9">D</text>
<text x="29.7" y="205.2">1</text>
<text x="79" y="205.2">2</text>
<text x="128.4" y="205.2">3</text>
<text x="177.7" y="205.2">4</text>
<text x="227" y="205.2">5</text>
</g>
<g font-size="2.1" fill="#00f">
<text x="188.7" y="21" transform="rotate(90 188.7 21)">K1</text>
<text x="116.6" y="25.6" transform="rotate(-90 116.6 25.6)">K2</text>
<text x="188.7" y="48.5" transform="rotate(90 188.7 48.5)">K3</text>
<text x="116.6" y="54.6" transform="rotate(-90 116.6 54.6)">K4</text>
<text x="188.7" y="77.9" transform="rotate(90 188.7 77.9)">K5</text>
<text x="116.6" y="84.7" transform="rotate(-90 116.6 84.7)">K6</text>
<text x="188.2" y="103" transform="rotate(90 188.2 103)">K7</text>
<text x="116.6" y="108.4" transform="rotate(-90 116.6 108.4)">K8</text>
<text x="116.6" y="138.6" transform="rotate(-90 116.6 138.6)">K10</text>
<text x="190" y="141.6" transform="rotate(-90 190 141.6)">K9</text>
</g>
<g font-size="1.8" fill="#00f">
<text x="161.1" y="7.5">BPF_IN</text>
<text x="131.1" y="12.8">PA-OUT</text>
<text x="135.1" y="16.8">12V</text>
<text x="183.7" y="12.5">10/12-R</text>
<text x="246.2" y="18">L17</text>
<text x="257.3" y="17.6">C87</text>
<text x="44.1" y="18.2">L18</text>
<text x="44.5" y="22.5">180n</text>
<text x="61.9" y="22.5">180n</text>
<text x="64.1" y="18.5">L19</text>
<text x="245.6" y="22.5">1.0u</text>
<text x="38.8" y="27.7">C90</text>
<text x="56.7" y="27.7">C91</text>
<text x="74.3" y="27.7">C92</text>
<text x="167.6" y="29.1">12V</text>
<text x="227.2" y="27.1">C88</text>
<text x="238.5" y="29.8">120n</text>
<text x="238.5" y="26.5">L20</text>
<text x="255.9" y="24.4">33p</text>
<text x="261.4" y="27.4">C89</text>
<text x="276.6" y="26.8">L21</text>
<text x="38.8" y="32.2">220p</text>
<text x="56.7" y="32.2">510p</text>
<text x="74.3" y="32.2">220p</text>
<text x="120.1" y="35.4">10/12-R</text>
<text x="158.5" y="35.2">BPF_OUT</text>
<text x="227.2" y="31.9">270p</text>
<text x="258.7" y="32.2">270p</text>
<text x="277.8" y="30">120n</text>
<text x="183.7" y="40.2">15/17-R</text>
<text x="25.1" y="46.2">L23</text>
<text x="44.1" y="45.9">L24</text>
<text x="64.6" y="46.1">L25</text>
<text x="245.9" y="45.6">L22</text>
<text x="259" y="45">C93</text>
<text x="16.1" y="52.6">C94</text>
<text x="24.9" y="51.2">560n</text>
<text x="39" y="52.6">C95</text>
<text x="44.3" y="50.2">680n</text>
<text x="56.7" y="52.6">C96</text>
<text x="64.4" y="50.2">560n</text>
<text x="74.5" y="52.6">C97</text>
<text x="245.6" y="50.4">1.2u</text>
<text x="256.5" y="52.1">56p</text>
<text x="276.3" y="53.4">L27</text>
<text x="16.1" y="56.8">120p</text>
<text x="39" y="57.1">250p</text>
<text x="56.9" y="56.8">250p</text>
<text x="74.5" y="56.8">120p</text>
<text x="227.2" y="59.6">390p</text>
<text x="227.2" y="55.3">C98</text>
<text x="238.5" y="57.7">180n</text>
<text x="238.8" y="54.7">L26</text>
<text x="261.4" y="55.3">C99</text>
<text x="275.8" y="56.5">180n</text>
<text x="122.1" y="63.1">15/17-R</text>
<text x="258.4" y="60.1">390p</text>
<text x="16.6" y="68.9">C100</text>
<text x="23.9" y="68.7">110p</text>
<text x="41" y="68.9">C101</text>
<text x="47.1" y="68.7">130p</text>
<text x="59.9" y="68.9">C102</text>
<text x="67.2" y="68.7">27p</text>
<text x="182.2" y="70.4">20/30-R</text>
<text x="17.9" y="77.8">390n</text>
<text x="22.1" y="73.8">L29</text>
<text x="41.1" y="77.8">470n</text>
<text x="45.2" y="73.8">L30</text>
<text x="64.3" y="73.8">L31</text>
<text x="245.6" y="77.6">1.8u</text>
<text x="246.2" y="73.3">L28</text>
<text x="257.5" y="72.7">C103</text>
<text x="15.9" y="81">C106</text>
<text x="39" y="81">C107</text>
<text x="56.7" y="80.5">C104</text>
<text x="61.9" y="78.1">560n</text>
<text x="74.3" y="81">C105</text>
<text x="227.2" y="82.7">C108</text>
<text x="238.3" y="82.4">L32</text>
<text x="256.9" y="79.7">100p</text>
<text x="261.4" y="82.7">C109</text>
<text x="276.5" y="81.6">L33</text>
<text x="15.9" y="85.3">43p</text>
<text x="39" y="85.3">220p</text>
<text x="56.7" y="85.3">240p</text>
<text x="74.3" y="85.3">100p</text>
<text x="227.2" y="87.3">680p</text>
<text x="238.3" y="85.1">270n</text>
<text x="258.2" y="87.5">680p</text>
<text x="276.3" y="84.6">270n</text>
<text x="124.1" y="90.8">20/30-R</text>
<text x="186.2" y="95.6">40/60-R</text>
<text x="16.6" y="96.6">C110</text>
<text x="22.6" y="101.5">L35</text>
<text x="24.5" y="96.3">220p</text>
<text x="40" y="96.6">C111</text>
<text x="46.2" y="101.5">L36</text>
<text x="47.1" y="96.6">220p</text>
<text x="59.4" y="96.3">C112</text>
<text x="64.8" y="101.5">L37</text>
<text x="69" y="96.3">51p</text>
<text x="246.2" y="101">L34</text>
<text x="258.3" y="100.4">C113</text>
<text x="20.4" y="105.4">680n</text>
<text x="44.9" y="105.9">1.0u</text>
<text x="56.4" y="107.9">C116</text>
<text x="64.7" y="106">1.2u</text>
<text x="74" y="107.9">C117</text>
<text x="245.6" y="105.8">3.3u</text>
<text x="256.9" y="107.4">200p</text>
<text x="16.4" y="112.4">200p</text>
<text x="16.4" y="108.2">C114</text>
<text x="38.5" y="112.4">430p</text>
<text x="38.5" y="108.2">C115</text>
<text x="56.7" y="112.7">470p</text>
<text x="74" y="112.7">220p</text>
<text x="227.2" y="110.2">C118</text>
<text x="238.5" y="112.8">680n</text>
<text x="238.8" y="109.8">L38</text>
<text x="260.2" y="110.4">C119</text>
<text x="276.3" y="112.8">680n</text>
<text x="276.3" y="109.5">L39</text>
<text x="227.2" y="115.2">1000p</text>
<text x="257.4" y="115.2">1000p</text>
<text x="124.3" y="121">40/60-R</text>
<text x="43.3" y="128.9">L40</text>
<text x="65.1" y="129.2">L41</text>
<text x="186.2" y="128.3">80-R</text>
<text x="245.9" y="131.2">L42</text>
<text x="258.3" y="130.5">C120</text>
<text x="38.5" y="136.1">C121</text>
<text x="44.6" y="133.4">1.8u</text>
<text x="56.2" y="135.8">C122</text>
<text x="64.7" y="133.2">1.8u</text>
<text x="73.8" y="136.1">C123</text>
<text x="245.6" y="135.7">6.8u</text>
<text x="256.9" y="137.6">270p</text>
<text x="38.5" y="140.4">1200p</text>
<text x="56.2" y="140.1">2200p</text>
<text x="73.8" y="140.1">1200p</text>
<text x="227.2" y="140.6">C124</text>
<text x="238.8" y="143.5">1.0u</text>
<text x="240.7" y="140">L43</text>
<text x="260.2" y="140.6">C125</text>
<text x="276.5" y="143.2">1.0u</text>
<text x="276.5" y="140">L44</text>
<text x="227.2" y="145.6">1800p</text>
<text x="256.9" y="145.4">1800p</text>
<text x="129.6" y="153.7">80-R</text>
<text x="34.5" y="160.6">3.3u</text>
<text x="35.9" y="156.3">L45</text>
<text x="54.4" y="160.6">3.3u</text>
<text x="54.7" y="156.3">L46</text>
<text x="245.9" y="158.8">L47</text>
<text x="257.2" y="158.2">C126</text>
<text x="28.2" y="166">C127</text>
<text x="45.8" y="166">C128</text>
<text x="63.4" y="166">C129</text>
<text x="238.8" y="167.7">L48</text>
<text x="245.6" y="163.6">18u</text>
<text x="256.9" y="165.3">390p</text>
<text x="28.2" y="170">2700p</text>
<text x="45.8" y="170">5600p</text>
<text x="63.4" y="170">2700p</text>
<text x="123.3" y="172.3">TX_HI</text>
<text x="146" y="168.9">U18</text>
<text x="164.8" y="172.3">TX_NEG_5V</text>
<text x="227.5" y="173.1">4700p</text>
<text x="227.5" y="168">C130</text>
<text x="238.8" y="171.4">1.5u</text>
<text x="256.9" y="173.1">4700p</text>
<text x="260.2" y="168.3">C131</text>
<text x="276.5" y="171.4">1.5u</text>
<text x="276.8" y="168.2">L49</text>
<text x="128.4" y="174.8">10/12</text>
<text x="128.4" y="177.3">15/17</text>
<text x="128.4" y="179.8">20/30</text>
<text x="164.8" y="174.8">10/12-R</text>
<text x="164.8" y="177.3">15/17-R</text>
<text x="164.8" y="179.8">20/30-R</text>
<text x="128.4" y="182.3">40/60</text>
<text x="128.4" y="184.9">80</text>
<text x="164.8" y="182.3">40/60-R</text>
<text x="164.8" y="184.9">80-R</text>
<text x="164.8" y="187.4">TX_NEG</text>
<text x="140.9" y="194.8">ULN2003AD</text>
</g>
<g font-size="1.8" fill="#a54b4b">
<text x="36.2" y="38.6">GND</text>
<text x="53.8" y="38.6">GND</text>
<text x="71.4" y="38.6">GND</text>
<text x="224.6" y="38.3">GND</text>
<text x="234.6" y="40.8">GND</text>
<text x="264.8" y="38.3">GND</text>
<text x="272.4" y="40.8">GND</text>
<text x="13.3" y="64.7">GND</text>
<text x="36.2" y="64.5">GND</text>
<text x="53.8" y="64.5">GND</text>
<text x="71.4" y="64.5">GND</text>
<text x="224.6" y="66">GND</text>
<text x="264.8" y="66">GND</text>
<text x="234.6" y="68.5">GND</text>
<text x="272.4" y="68.5">GND</text>
<text x="13" y="93.9">GND</text>
<text x="36.2" y="92.9">GND</text>
<text x="53.8" y="92.4">GND</text>
<text x="71.4" y="92.4">GND</text>
<text x="224.6" y="93.7">GND</text>
<text x="264.8" y="93.7">GND</text>
<text x="234.6" y="96.2">GND</text>
<text x="272.4" y="96.2">GND</text>
<text x="13.5" y="119.8">GND</text>
<text x="36.2" y="119.8">GND</text>
<text x="53.8" y="119.8">GND</text>
<text x="71.4" y="119.8">GND</text>
<text x="224.6" y="121.3">GND</text>
<text x="234.6" y="123.9">GND</text>
<text x="264.8" y="121.3">GND</text>
<text x="272.4" y="123.9">GND</text>
<text x="36.2" y="147.5">GND</text>
<text x="53.8" y="147.5">GND</text>
<text x="71.4" y="147.5">GND</text>
<text x="224.6" y="151.5">GND</text>
<text x="234.6" y="154">GND</text>
<text x="264.8" y="151.5">GND</text>
<text x="272.4" y="154">GND</text>
<text x="25.8" y="176.7">GND</text>
<text x="43.4" y="176.7">GND</text>
<text x="61.1" y="176.7">GND</text>
<text x="224.6" y="179.2">GND</text>
<text x="264.8" y="179.2">GND</text>
<text x="234.6" y="181.7">GND</text>
<text x="272.4" y="181.7">GND</text>
<text x="129" y="195.6">GND</text>
<text x="165.3" y="196.9">12V</text>
</g>
<g font-size="1.5" fill="#a54b4b">
<text x="193.3" y="17.6" transform="rotate(-90 193.3 17.6)">12</text>
<text x="200.8" y="17.6" transform="rotate(-90 200.8 17.6)">10</text>
<text x="208.4" y="17.6" transform="rotate(-90 208.4 17.6)">9</text>
<text x="215.9" y="17.6" transform="rotate(-90 215.9 17.6)">8</text>
<text x="87.9" y="24.4" transform="rotate(-90 87.9 24.4)">5</text>
<text x="95.4" y="24.4" transform="rotate(-90 95.4 24.4)">4</text>
<text x="103" y="24.4" transform="rotate(-90 103 24.4)">3</text>
<text x="110.5" y="24.4" transform="rotate(-90 110.5 24.4)">1</text>
<text x="193.3" y="27.9" transform="rotate(-90 193.3 27.9)">1</text>
<text x="200.8" y="27.9" transform="rotate(-90 200.8 27.9)">3</text>
<text x="208.4" y="27.9" transform="rotate(-90 208.4 27.9)">4</text>
<text x="215.9" y="27.9" transform="rotate(-90 215.9 27.9)">5</text>
<text x="87.9" y="34.7" transform="rotate(-90 87.9 34.7)">8</text>
<text x="95.4" y="34.7" transform="rotate(-90 95.4 34.7)">9</text>
<text x="103" y="35.7" transform="rotate(-90 103 35.7)">10</text>
<text x="110.5" y="35.7" transform="rotate(-90 110.5 35.7)">12</text>
<text x="193.3" y="45.3" transform="rotate(-90 193.3 45.3)">12</text>
<text x="200.8" y="45.3" transform="rotate(-90 200.8 45.3)">10</text>
<text x="208.4" y="45.3" transform="rotate(-90 208.4 45.3)">9</text>
<text x="215.9" y="45.3" transform="rotate(-90 215.9 45.3)">8</text>
<text x="87.9" y="49.3" transform="rotate(-90 87.9 49.3)">5</text>
<text x="95.4" y="49.3" transform="rotate(-90 95.4 49.3)">4</text>
<text x="103" y="49.3" transform="rotate(-90 103 49.3)">3</text>
<text x="110.5" y="49.3" transform="rotate(-90 110.5 49.3)">1</text>
<text x="87.9" y="59.6" transform="rotate(-90 87.9 59.6)">8</text>
<text x="95.4" y="59.6" transform="rotate(-90 95.4 59.6)">9</text>
<text x="193.3" y="55.6" transform="rotate(-90 193.3 55.6)">1</text>
<text x="200.8" y="55.6" transform="rotate(-90 200.8 55.6)">3</text>
<text x="208.4" y="55.6" transform="rotate(-90 208.4 55.6)">4</text>
<text x="215.9" y="55.6" transform="rotate(-90 215.9 55.6)">5</text>
<text x="103" y="60.6" transform="rotate(-90 103 60.6)">10</text>
<text x="110.5" y="60.6" transform="rotate(-90 110.5 60.6)">12</text>
<text x="193.3" y="75.5" transform="rotate(-90 193.3 75.5)">12</text>
<text x="200.8" y="75.5" transform="rotate(-90 200.8 75.5)">10</text>
<text x="208.4" y="75.5" transform="rotate(-90 208.4 75.5)">9</text>
<text x="215.9" y="75.5" transform="rotate(-90 215.9 75.5)">8</text>
<text x="87.9" y="79.5" transform="rotate(-90 87.9 79.5)">5</text>
<text x="95.4" y="79.5" transform="rotate(-90 95.4 79.5)">4</text>
<text x="103" y="79.5" transform="rotate(-90 103 79.5)">3</text>
<text x="110.5" y="79.5" transform="rotate(-90 110.5 79.5)">1</text>
<text x="87.9" y="89.8" transform="rotate(-90 87.9 89.8)">8</text>
<text x="95.4" y="89.8" transform="rotate(-90 95.4 89.8)">9</text>
<text x="193.3" y="85.8" transform="rotate(-90 193.3 85.8)">1</text>
<text x="200.8" y="85.8" transform="rotate(-90 200.8 85.8)">3</text>
<text x="208.4" y="85.8" transform="rotate(-90 208.4 85.8)">4</text>
<text x="215.9" y="85.8" transform="rotate(-90 215.9 85.8)">5</text>
<text x="103" y="90.8" transform="rotate(-90 103 90.8)">10</text>
<text x="110.5" y="90.8" transform="rotate(-90 110.5 90.8)">12</text>
<text x="193.3" y="100.7" transform="rotate(-90 193.3 100.7)">12</text>
<text x="200.8" y="100.7" transform="rotate(-90 200.8 100.7)">10</text>
<text x="208.4" y="100.7" transform="rotate(-90 208.4 100.7)">9</text>
<text x="215.9" y="100.7" transform="rotate(-90 215.9 100.7)">8</text>
<text x="87.9" y="107.2" transform="rotate(-90 87.9 107.2)">5</text>
<text x="95.4" y="107.2" transform="rotate(-90 95.4 107.2)">4</text>
<text x="103" y="107.2" transform="rotate(-90 103 107.2)">3</text>
<text x="110.5" y="107.2" transform="rotate(-90 110.5 107.2)">1</text>
<text x="193.3" y="111" transform="rotate(-90 193.3 111)">1</text>
<text x="200.8" y="111" transform="rotate(-90 200.8 111)">3</text>
<text x="208.4" y="111" transform="rotate(-90 208.4 111)">4</text>
<text x="215.9" y="111" transform="rotate(-90 215.9 111)">5</text>
<text x="87.9" y="117.5" transform="rotate(-90 87.9 117.5)">8</text>
<text x="95.4" y="117.5" transform="rotate(-90 95.4 117.5)">9</text>
<text x="103" y="118.5" transform="rotate(-90 103 118.5)">10</text>
<text x="110.5" y="118.5" transform="rotate(-90 110.5 118.5)">12</text>
<text x="87.9" y="137.4" transform="rotate(-90 87.9 137.4)">5</text>
<text x="95.4" y="137.4" transform="rotate(-90 95.4 137.4)">4</text>
<text x="103" y="137.4" transform="rotate(-90 103 137.4)">3</text>
<text x="110.5" y="137.4" transform="rotate(-90 110.5 137.4)">1</text>
<text x="193.3" y="133.4" transform="rotate(-90 193.3 133.4)">12</text>
<text x="200.8" y="133.4" transform="rotate(-90 200.8 133.4)">10</text>
<text x="208.4" y="133.4" transform="rotate(-90 208.4 133.4)">9</text>
<text x="215.9" y="133.4" transform="rotate(-90 215.9 133.4)">8</text>
<text x="193.3" y="143.7" transform="rotate(-90 193.3 143.7)">1</text>
<text x="200.8" y="143.7" transform="rotate(-90 200.8 143.7)">3</text>
<text x="208.4" y="143.7" transform="rotate(-90 208.4 143.7)">4</text>
<text x="215.9" y="143.7" transform="rotate(-90 215.9 143.7)">5</text>
<text x="87.9" y="147.7" transform="rotate(-90 87.9 147.7)">8</text>
<text x="95.4" y="147.7" transform="rotate(-90 95.4 147.7)">9</text>
<text x="103" y="148.7" transform="rotate(-90 103 148.7)">10</text>
<text x="110.5" y="148.7" transform="rotate(-90 110.5 148.7)">12</text>
<text x="136.9" y="172.1">1</text>
<text x="143.3" y="173.4">I1</text>
<text x="151.5" y="173.4">O1</text>
<text x="159.1" y="172.1">16</text>
<text x="136.9" y="174.7">2</text>
<text x="136.9" y="177.2">3</text>
<text x="136.9" y="179.7">4</text>
<text x="143.3" y="175.9">I2</text>
<text x="143.3" y="178.4">I3</text>
<text x="151.5" y="175.9">O2</text>
<text x="151.5" y="178.4">O3</text>
<text x="159.1" y="174.7">15</text>
<text x="159.1" y="177.2">14</text>
<text x="159.1" y="179.7">13</text>
<text x="136.9" y="182.2">5</text>
<text x="136.9" y="184.7">6</text>
<text x="143.3" y="180.9">I4</text>
<text x="143.3" y="183.4">I5</text>
<text x="143.3" y="186">I6</text>
<text x="151.5" y="180.9">O4</text>
<text x="151.5" y="183.4">O5</text>
<text x="151.5" y="186">O6</text>
<text x="159.1" y="182.2">12</text>
<text x="159.1" y="184.7">11</text>
<text x="136.9" y="189.7">8</text>
<text x="136.9" y="187.2">7</text>
<text x="143.3" y="191">GND</text>
<text x="143.3" y="188.5">I7</text>
<text x="150.2" y="191">CD+</text>
<text x="151.5" y="188.5">O7</text>
<text x="159.1" y="189.7">9</text>
<text x="159.1" y="187.2">10</text>
</g>
</svg>
